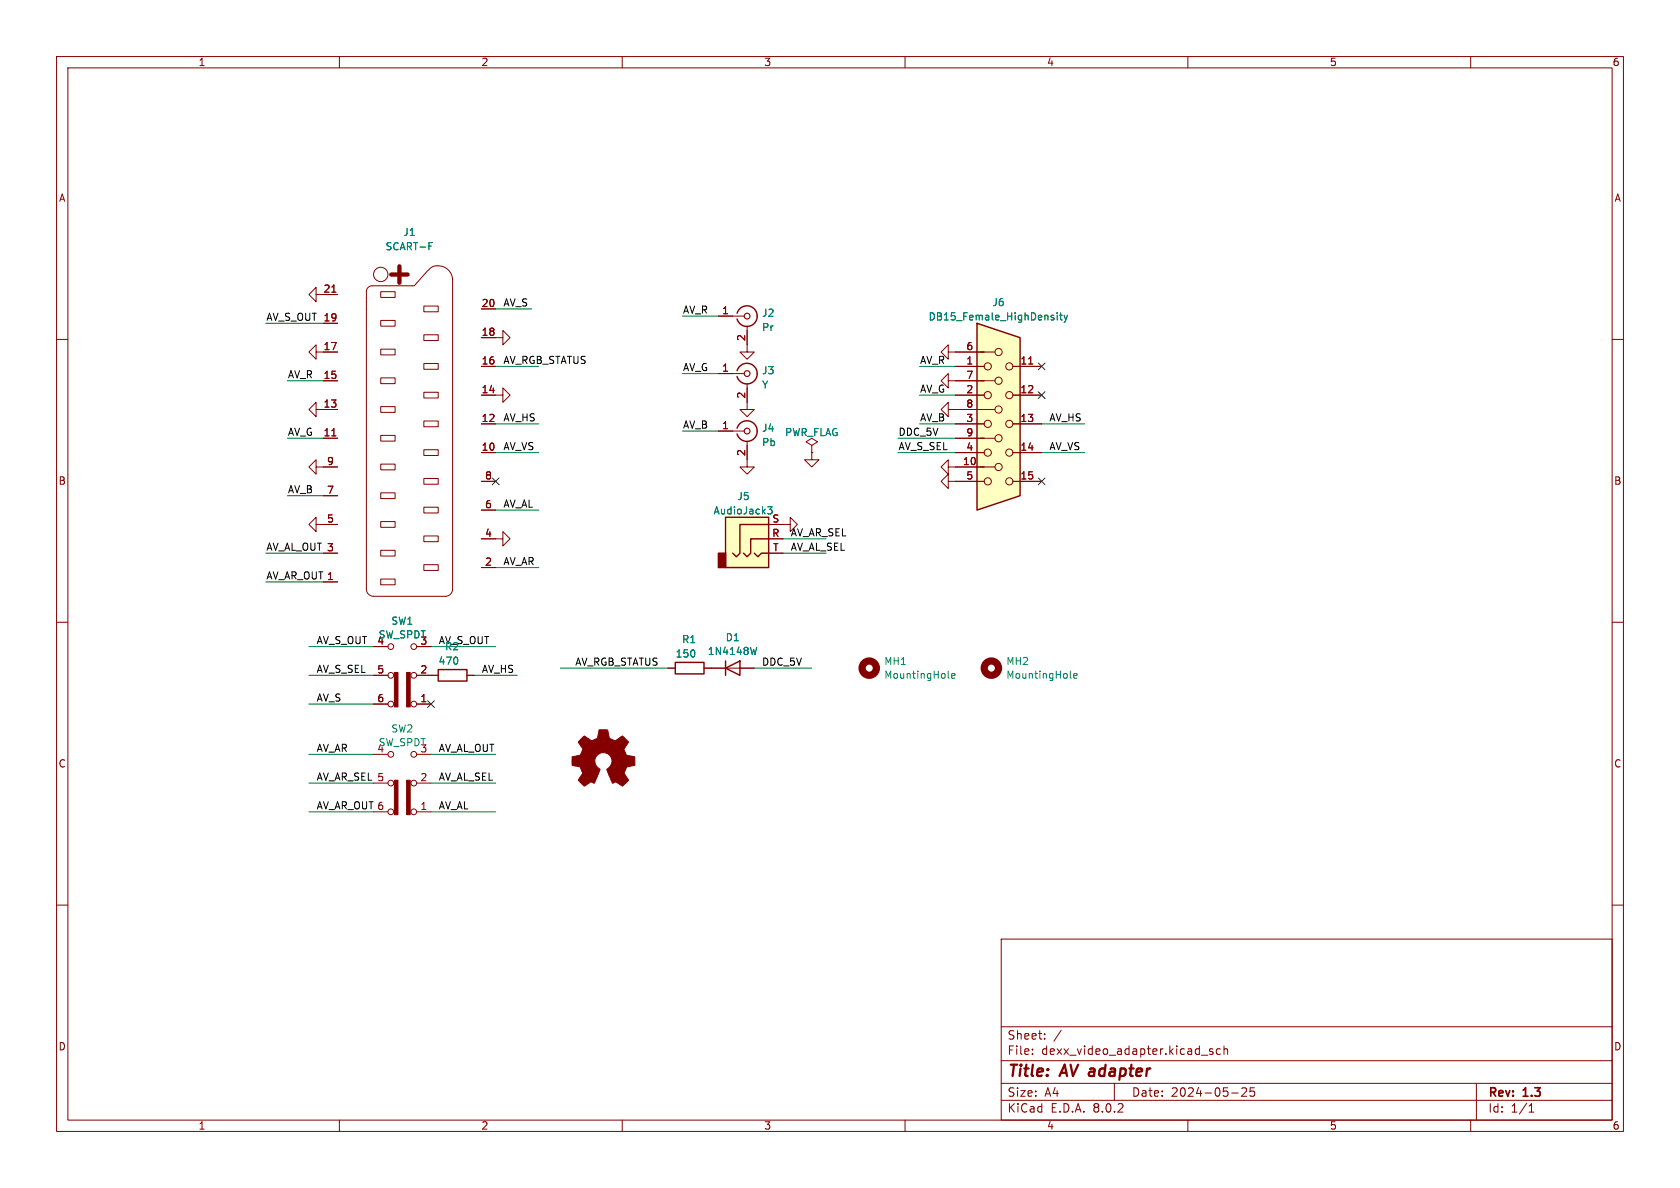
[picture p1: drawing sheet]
<svg xmlns="http://www.w3.org/2000/svg" width="297mm" height="210mm" viewBox="0 0 297 210" stroke-linecap="round" stroke-linejoin="round" font-family="sans-serif">
<g fill="none" stroke="#840000" stroke-width=".18">
<path d="M10 10h277v190h-277zM12 12h273v186h-273zM60 10v2M110 10v2M160 10v2M210 10v2M260 10v2M10 60h2M285 60h2M167.6 62.2v-1.2l-1.2 1.2 1.2 1.3v-1.3h1.3M10 110h2M66 119.4h2.6"/>
<path d="M66 114.3h2.6M73.7 119.4h2.5M73.7 114.3h2.5M285 110h2M66 124.5h2.6M73.7 124.5h2.5M10 160h2M285 160h2M177 166h108v32h-108zM60 198v2M110 198v2M160 198v2"/>
<path d="M177 194.5h108M177 191.5h108M177 187.5h108M177 181.5h108M182.5 186.3v.1M182.5 185.5v.1M184.7 183.6v.1M184.7 182.8v.1M187.6 182.1l-1.3 2M197 191.5v3M210 198v2M212.4 186.5h1.1"/>
<path d="M214.4 185.5l-.4-.1-.2 .2 .1 .2 .5 .2v.3h-.6M215.7 185.5l-.4-.1-.3 .3v.4l.2 .2h.5M216.4 185.5l.2-.1 .4 .1v.9M216.4 184.9v1.5M217.7 193.2h1.2M219.5 192.4l.6-.1 .2 .1 .1 .3-.9 1.1h.9M221.7 192.3h-.7v.7l.2-.1h.5l.1 .3-.1 .5-.2 .1-.5-.1M260 198v2M261 191.5v6.5M270.3 196.6h.9M270.3 195.5l.4-.4v1.5"/>
<circle cx="69.1" cy="119.4" r=".51"/>
<circle cx="69.1" cy="114.3" r=".51"/>
<circle cx="73.2" cy="119.4" r=".51"/>
<circle cx="73.2" cy="114.3" r=".51"/>
<circle cx="69.1" cy="124.5" r=".51"/>
<circle cx="73.2" cy="124.5" r=".51"/>
</g>
<g fill="#840000" stroke="#840000" stroke-width=".18">
<path d="M71.9 118.9h.6v6.1h-.6z"/>
<path d="M69.7 118.9h.7v6.1h-.7z"/>
</g>
<path d="M172.7 57.2l7.6 2.5v27.9l-7.6 2.6z" fill="#ffffc2"/>
<g fill="none" stroke="#840000" stroke-width=".18">
<path d="M55.9 52.1v-1.3l-1.3 1.3 1.3 1.2v-1.2h3.8M57.1 57.2h2.6M58.7 51.7h.7M67.3 56.6h2.5v1.1h-2.5zM72.9 50.5h-7.1a1.02 1.02 0 0 0-1 1M73.6 50a.73 .73 0 0 1-.7 .5M74.9 59.2h2.6v1h-2.6zM74.9 54.1h2.6v1h-2.6zM75.7 47.8l-2 2.2M75.8 47.8a2.44 2.44 0 0 1 2.5-.7 2.44 2.44 0 0 1 1.7 2v.4M80 49.3v54.8a1.27 1.27 0 0 1-1.3 1.3h-12.7a1.27 1.27 0 0 1-1.2-1.3v-52.6M85.1 59.7h3.8v-1.3l1.3 1.3-1.3 1.3v-1.3"/>
<path d="M85.1 54.6h2.5M55.9 62.2v-1.2l-1.3 1.2 1.3 1.3v-1.3h3.8M55.9 72.4v-1.3l-1.3 1.3 1.3 1.3v-1.3h3.8M57.1 67.3h2.6M57.1 77.5h2.6M58.7 77.1h.7M67.3 77h2.5v1h-2.5zM67.3 71.9h2.5v1h-2.5zM67.3 66.8h2.5v1h-2.5zM67.3 61.7h2.5v1h-2.5zM74.9 79.5h2.6v1h-2.6zM74.9 74.4h2.6v1h-2.6z"/>
<path d="M74.9 69.3h2.6v1.1h-2.6zM74.9 64.3h2.6v1h-2.6zM85.1 69.9h3.8v-1.3l1.3 1.3-1.3 1.2v-1.2M85.1 64.8h2.5M85.1 74.9h2.5M127 66h4.6M127 76.2h4.6M132.1 78v4.6h1.2l-1.2 1.2-1.3-1.2h1.3M132.1 67.8v4.6h1.2l-1.2 1.3-1.3-1.3h1.3M143.5 78.7l1-.6-1-.6-1 .6 1 .6v1.3M167.6 67.3v-1.3l-1.2 1.3 1.2 1.3v-1.3h8.3M168.9 77.5h7"/>
<path d="M168.9 72.4h7M168.9 62.2h7M168.9 64.8h5.1M168.9 69.9h5.1M168.9 74.9h5.1M179.1 64.8h5M179.1 69.9h5M179.1 74.9h5M181.9 64.4h.7M55.9 92.7v-1.3l-1.3 1.3 1.3 1.3v-1.3h3.8M57.1 82.6h2.6M57.1 97.8h2.6"/>
<path d="M57.1 87.6h2.6M67.3 97.3h2.5v1h-2.5zM67.3 92.2h2.5v1h-2.5zM67.3 87.1h2.5v1h-2.5zM67.3 82h2.5v1.1h-2.5zM74.9 99.8h2.6v1h-2.6zM74.9 94.7h2.6v1.1h-2.6zM74.9 89.7h2.6v1h-2.6zM74.9 84.6h2.6v1h-2.6zM85.1 95.3h3.8v-1.3l1.3 1.3-1.3 1.2v-1.2M85.1 80h2.5M85.1 85.1h2.5"/>
<path d="M85.1 90.2h2.5M138.4 92.7h1.3v-1.3l1.3 1.3-1.3 1.3v-1.3M143.5 80h.1M143.5 80v1.3h1.3l-1.3 1.3-1.3-1.3h1.3M167.6 82.6v-1.3l-1.2 1.3 1.2 1.2v-1.2h8.3M167.6 85.1v-1.3l-1.2 1.3 1.2 1.3v-1.3h6.4M168.9 80h5.1M179.1 80h5M179.1 85.1h5M57.1 102.9h2.6M67.3 102.4h2.5v1h-2.5zM76.2 119.4h1.3"/>
<path d="M82.5 119.4h1.3M85.1 100.3h2.5M118.1 118.1h1.3M124.5 118.1h8.8M66 138.4h2.6M66 133.4h2.6M73.7 138.4h2.5M73.7 133.4h2.5M66 143.5h2.6M73.7 143.5h2.5"/>
<circle cx="174.6" cy="74.9" r=".63"/>
<circle cx="174.6" cy="69.8" r=".63"/>
<circle cx="174.6" cy="64.8" r=".63"/>
<circle cx="176.5" cy="67.3" r=".63"/>
<circle cx="176.5" cy="62.2" r=".63"/>
<circle cx="176.5" cy="72.4" r=".63"/>
<circle cx="176.5" cy="77.5" r=".63"/>
<circle cx="178.4" cy="64.8" r=".63"/>
<circle cx="178.4" cy="74.9" r=".63"/>
<circle cx="178.4" cy="69.8" r=".63"/>
<circle cx="174.6" cy="80" r=".63"/>
<circle cx="174.6" cy="85.1" r=".63"/>
<circle cx="176.5" cy="82.5" r=".63"/>
<circle cx="178.4" cy="80" r=".63"/>
<circle cx="178.4" cy="85.1" r=".63"/>
<circle cx="69.1" cy="138.4" r=".51"/>
<circle cx="69.1" cy="133.4" r=".51"/>
<circle cx="73.2" cy="138.4" r=".51"/>
<circle cx="73.2" cy="133.4" r=".51"/>
<circle cx="69.1" cy="143.5" r=".51"/>
<circle cx="73.2" cy="143.5" r=".51"/>
</g>
<path d="M172.7 57.2l7.6 2.5v27.9l-7.6 2.6zM130.3 65.5a1.82 1.82 0 0 1 2.8-.9 1.82 1.82 0 0 1 0 2.9 1.82 1.82 0 0 1-2.8-1M130.3 75.7a1.82 1.82 0 0 1 2.8-1 1.82 1.82 0 0 1 0 3 1.82 1.82 0 0 1-2.8-1M77.5 118.4h5v2h-5zM119.4 117.1h5.1v2h-5.1zM128.3 118.1l2.5-1.3v2.6zM128.3 116.8v2.6" fill="none" stroke="#840000" stroke-width=".25"/>
<path d="M75.8 42.9h.6M186.9 55.3v.1M186.9 55.7v.9M187.3 55.7h.5M187.5 55.3v1.1l.3 .2M188.1 55.7l.3 .9M188.4 56.6l-.3 .4M188.7 55.7l-.3 .9M133.8 114.4l-.3 1.3" fill="none" stroke="#008484" stroke-width=".18"/>
<g fill="none" stroke="#840000" stroke-width=".2">
<circle cx="132.1" cy="76.2" r=".51"/>
<circle cx="132.1" cy="66" r=".51"/>
</g>
<g fill="#840000" stroke="#840000" stroke-width=".18">
<path d="M71.9 137.9h.6v6.1h-.6z"/>
<path d="M69.7 137.9h.7v6.1h-.7z"/>
<path d="M102.7 130.6l.6-.5 .9 .6a.62 .62 0 0 0 1 0l.2-.1a1.62 1.62 0 0 0 .5-1.4l.1-.2h1.4l.2 .8a.74 .74 0 0 0 .7 1l.5 .2 1.3-.9 1 1-.4 .7a.75 .75 0 0 0-.2 1.2l.2 .5 1.5 .3v1.5l-1.4 .3-.1 .1a1.23 1.23 0 0 0-.2 1.2l.6 1-.1 .1-1 1-.8-.6a.54 .54 0 0 0-.8 .1l-1.1-2.4a2.33 2.33 0 0 0 .9-1.9 1.54 1.54 0 0 0-2.5-.7 1.54 1.54 0 0 0 .4 2.5l-1.1 2.5a.69 .69 0 0 0-1.1 .1l-.6 .4-1.1-1.1 .8-1.2-.2-.5a.71 .71 0 0 0-.9-.8l-.8-.1v-1.5l.5-.1a1.11 1.11 0 0 0 1.2-.7 .72 .72 0 0 0-.2-1.2l-.4-.6z"/>
</g>
<path d="M128.3 91.4h7.6v8.9h-7.6z" fill="#ffffc2"/>
<path d="M127 97.8h1.3v2.5h-1.3z" fill="#840000" stroke="#840000" stroke-width=".25"/>
<path d="M130.3 55.4a1.82 1.82 0 0 1 2.8-1 1.82 1.82 0 0 1 0 3 1.82 1.82 0 0 1-2.8-1M128.3 91.4h7.6v8.9h-7.6zM133.3 97.8l.7 .6 .6-.6h1.3M135.9 95.3h-3.2v2.5l-.6 .6-.7-.6M135.9 92.7h-5.1v5.1l-.6 .6-.7-.6" fill="none" stroke="#840000" stroke-width=".25"/>
<g fill="none" stroke="#840000" stroke-width=".18">
<path d="M57.1 57.2h2.6M57.1 52.1h2.6M58.7 51.7h.7M85.1 59.7h2.5M85.1 54.6h2.5M127 55.9h4.6M132.1 57.7v4.5h1.2l-1.2 1.3-1.3-1.3h1.3M57.1 62.2h2.6M57.1 67.3h2.6M57.1 72.4h2.6M57.1 77.5h2.6M58.7 77.1h.7"/>
<path d="M85.1 64.8h2.5M85.1 69.9h2.5M85.1 74.9h2.5M127 76.2h2.5M127 66h2.5M132.1 68.6v2.5M132.1 78.7v2.6M167.6 72.4v-1.3l-1.2 1.3 1.2 1.3v-1.3h6.4M168.9 64.8h5.1M168.9 69.9h5.1M168.9 74.9h5.1M168.9 62.2h5.1"/>
<path d="M168.9 67.3h5.1M168.9 77.5h5.1M179.1 64.8h5M179.1 69.9h5M179.1 74.9h5M181.9 64.4h.7M55.9 82.6v-1.3l-1.3 1.3 1.3 1.2v-1.2h3.8M57.1 92.7h2.6M57.1 97.8h2.6M57.1 87.6h2.6M85.1 95.3h2.5M85.1 80h2.5"/>
<path d="M85.1 85.1h2.5M85.1 90.2h2.5M135.9 95.3h2.5M135.9 92.7h2.5M135.9 97.8h2.5M143.5 80h.1M168.9 82.6h5.1M168.9 80h5.1M168.9 85.1h5.1M179.1 80h5M179.1 85.1h5M57.1 102.9h2.6"/>
<path d="M66 119.4h2.6M66 114.3h2.6M73.7 119.4h3.8M73.7 114.3h2.5M82.5 119.4h1.3M85.1 100.3h2.5M118.1 118.1h1.3M124.5 118.1h3.8M130.8 118.1h2.5M66 124.5h2.6M73.7 124.5h2.5"/>
</g>
<g fill="none" stroke="#008484" stroke-width=".18">
<path d="M75.8 42.9h.6M186.9 55.3v.1M186.9 55.7v.9M187.3 55.7h.5M187.5 55.3v1.1l.3 .2M188.1 55.7l.3 .9M188.4 56.6l-.3 .4M188.7 55.7l-.3 .9M135.7 89.6h.8l-.4 .5 .3 .1 .1 .4M135.7 90.7l.6 .2M133.8 114.4l-.3 1.3M167.6 119.7l.2 .2"/>
<path d="M168.2 119.5l.6-.1v-.3h-.4l-.2 .1 .1 .6h.5M189.2 119.7l.2 .2M189.8 119.5l.6-.1v-.3h-.4l-.2 .1 .1 .6h.5"/>
</g>
<circle cx="132.1" cy="55.9" r=".51" fill="none" stroke="#840000" stroke-width=".2"/>
<g fill="none" stroke="#840000" stroke-width="1.3">
<circle cx="153.7" cy="118.1" r="1.27"/>
<circle cx="175.3" cy="118.1" r="1.27"/>
</g>
<g fill="none" stroke="#008400" stroke-width=".18">
<path d="M47 57.2h10.1M87.6 54.6h6.4M120.6 55.9h6.4M50.8 67.3h6.3M50.8 77.5h6.3M87.6 74.9h7.6M87.6 64.8h7.6M120.6 66h6.4M120.6 76.2h6.4M158.7 77.5h10.2M162.6 74.9h6.3M162.6 64.8h6.3"/>
<path d="M162.6 69.9h6.3M184.1 74.9h7.7M47 97.8h10.1M50.8 87.6h6.3M87.6 80h7.6M87.6 90.2h7.6M138.4 97.8h7.6M138.4 95.3h7.6M158.7 80h10.2M184.1 80h7.7M47 102.9h10.1M54.6 114.3h11.4"/>
<path d="M54.6 119.4h11.4M76.2 114.3h11.4M83.8 119.4h7.6M87.6 100.3h7.6M99.1 118.1h19M133.3 118.1h10.2M54.6 124.5h11.4M54.6 138.4h11.4M54.6 133.4h11.4M76.2 138.4h11.4M76.2 133.4h11.4M54.6 143.5h11.4"/>
<path d="M76.2 143.5h11.4"/>
</g>
<path d="M183.5 69.2l1.3 1.3M183.5 64.2l1.3 1.2M184.8 69.2l-1.3 1.3M184.8 64.2l-1.3 1.2M87 84.5l1.2 1.2M88.2 84.5l-1.2 1.2M183.5 84.5l1.3 1.2M184.8 84.5l-1.3 1.2M75.6 123.9l1.2 1.2M76.8 123.9l-1.2 1.2" fill="none" stroke="#000084" stroke-width=".18"/>
<text font-size="5.3" fill="#840000" x="67.5" y="51.3">+</text>
<g font-size="2.8" fill="#840000">
<text x="178" y="190.9">Title:</text>
<text x="187.7" y="190.9">AV adapter</text>
</g>
<g font-size="2.1" fill="#840000">
<text x="178" y="184">Sheet:</text>
<text x="178" y="186.7">File:</text>
<text x="184.1" y="186.7">dexx_video_adapter.kicad_sch</text>
<text x="178" y="196.9">KiCad</text>
<text x="178" y="194.1">Size:</text>
<text x="184.7" y="194.1">A4</text>
<text x="185.7" y="196.9">E.D.A.</text>
<text x="193.3" y="196.9">8.0.2</text>
<text x="200" y="194.1">Date:</text>
<text x="207" y="194.1">2024-05-25</text>
<text x="263" y="194.3">Rev:</text>
<text x="263" y="196.9">Id:</text>
<text x="267.1" y="196.9">1/1</text>
<text x="269.4" y="194.3">1.3</text>
</g>
<g font-size="1.8" fill="#840000">
<text x="35" y="11.9">1</text>
<text x="85" y="11.9">2</text>
<text x="135" y="11.9">3</text>
<text x="185" y="11.9">4</text>
<text x="235" y="11.9">5</text>
<text x="285" y="11.9">6</text>
<text x="10.3" y="35.9">A</text>
<text x="285.3" y="35.9">A</text>
<text x="57.1" y="51.8">21</text>
<text x="57.1" y="56.9">19</text>
<text x="85" y="59.4">18</text>
<text x="85" y="54.4">20</text>
<text x="127.6" y="55.6">1</text>
<text x="57.1" y="62">17</text>
<text x="85" y="64.5">16</text>
<text x="127.6" y="65.8">1</text>
<text x="131.8" y="60.4" transform="rotate(-90 131.8 60.4)">2</text>
<text x="170.7" y="64.5">1</text>
<text x="170.7" y="62">6</text>
<text x="180.3" y="64.5">11</text>
<text x="57.1" y="67.1">15</text>
<text x="85" y="69.6">14</text>
<text x="131.8" y="70.6" transform="rotate(-90 131.8 70.6)">2</text>
<text x="170.7" y="69.6">2</text>
<text x="170.7" y="67.1">7</text>
<text x="180.3" y="69.6">12</text>
<text x="57.1" y="77.2">11</text>
<text x="57.1" y="72.1">13</text>
<text x="85" y="74.7">12</text>
<text x="127.6" y="75.9">1</text>
<text x="170.7" y="74.7">3</text>
<text x="170.7" y="72.1">8</text>
<text x="170.7" y="77.2">9</text>
<text x="180.3" y="74.7">13</text>
<text x="57.7" y="82.3">9</text>
<text x="85" y="79.8">10</text>
<text x="131.8" y="80.7" transform="rotate(-90 131.8 80.7)">2</text>
<text x="170.1" y="82.3">10</text>
<text x="170.7" y="79.8">4</text>
<text x="180.3" y="79.8">14</text>
<text x="10.3" y="85.9">B</text>
<text x="57.7" y="87.4">7</text>
<text x="85.7" y="89.9">6</text>
<text x="85.7" y="84.8">8</text>
<text x="170.7" y="84.8">5</text>
<text x="180.3" y="84.8">15</text>
<text x="285.3" y="85.9">B</text>
<text x="57.7" y="92.5">5</text>
<text x="85.7" y="95">4</text>
<text x="136.4" y="95">R</text>
<text x="136.5" y="92.5">S</text>
<text x="57.7" y="97.5">3</text>
<text x="85.7" y="100.1">2</text>
<text x="136.6" y="97.5">T</text>
<text x="57.7" y="102.6">1</text>
<text x="66.6" y="114">4</text>
<text x="66.6" y="119.1">5</text>
<text x="74.2" y="119.1">2</text>
<text x="74.2" y="114">3</text>
<text x="66.6" y="124.2">6</text>
<text x="74.2" y="124.2">1</text>
<text x="10.3" y="135.9">C</text>
<text x="285.3" y="135.9">C</text>
<text x="74.2" y="143.3">1</text>
<text x="74.2" y="138.2">2</text>
<text x="10.3" y="185.9">D</text>
<text x="285.3" y="185.9">D</text>
<text x="35" y="199.9">1</text>
<text x="85" y="199.9">2</text>
<text x="135" y="199.9">3</text>
<text x="185" y="199.9">4</text>
<text x="235" y="199.9">5</text>
<text x="285" y="199.9">6</text>
</g>
<g font-size="1.8" fill="#008484">
<text x="71.2" y="41.9">J1</text>
<text x="68.1" y="44.4">SCART-F</text>
<text x="134.6" y="56.2">J2</text>
<text x="134.6" y="58.7">Pr</text>
<text x="164.1" y="56.9">DB15_Female_HighDensity</text>
<text x="175.3" y="54.3">J6</text>
<text x="134.6" y="66.4">J3</text>
<text x="134.6" y="68.9">Y</text>
<text x="134.6" y="76.5">J4</text>
<text x="138.7" y="77.3">PWR_FLAG</text>
<text x="134.6" y="79.1">Pb</text>
<text x="130.3" y="88.6">J5</text>
<text x="126.1" y="91.1">AudioJack3</text>
<text x="66.8" y="113.1">SW_SPDT</text>
<text x="69.1" y="110.6">SW1</text>
<text x="120.5" y="113.9">R1</text>
<text x="128.2" y="113.6">D1</text>
<text x="77.4" y="117.7">470</text>
<text x="78.6" y="115.2">R2</text>
<text x="119.3" y="116.4">150</text>
<text x="125" y="116">1N4148W</text>
<text x="156.2" y="117.8">MH1</text>
<text x="177.8" y="117.8">MH2</text>
<text x="156.2" y="120.2">MountingHole</text>
<text x="177.8" y="120.2">MountingHole</text>
<text x="69.1" y="129.7">SW2</text>
<text x="66.6" y="133.1">4</text>
<text x="66.8" y="132.1">SW_SPDT</text>
<text x="74.2" y="133.1">3</text>
</g>
<g font-size="1.8">
<text x="47" y="56.8">AV_S_OUT 19</text>
<text x="88.9" y="54.3">AV_S</text>
<text x="120.6" y="55.5">AV_R</text>
<text x="88.9" y="64.4">AV_RGB_STATUS</text>
<text x="120.6" y="65.7">AV_G</text>
<text x="162.6" y="64.4">AV_R</text>
<text x="50.8" y="67">AV_R</text>
<text x="162.6" y="69.5">AV_G</text>
<text x="50.8" y="77.1">AV_G</text>
<text x="88.9" y="74.6">AV_HS</text>
<text x="120.6" y="75.9">AV_B</text>
<text x="158.7" y="77.1">DDC_5V</text>
<text x="162.6" y="74.6">AV_B</text>
<text x="185.4" y="74.6">AV_HS</text>
<text x="88.9" y="79.7">AV_VS</text>
<text x="158.7" y="79.7">AV_S_SEL</text>
<text x="185.4" y="79.7">AV_VS</text>
<text x="50.8" y="87.3">AV_B</text>
<text x="88.9" y="89.8">AV_AL</text>
<text x="139.7" y="94.9">AV_AR_SEL</text>
<text x="47" y="97.4">AV_AL_OUT 3</text>
<text x="88.9" y="100">AV_AR</text>
<text x="139.7" y="97.4">AV_AL_SEL</text>
<text x="47" y="102.5">AV_AR_OUT1</text>
<text x="55.9" y="114">AV_S_OUT</text>
<text x="77.5" y="114">AV_S_OUT</text>
<text x="55.9" y="119">AV_S_SEL</text>
<text x="85.1" y="119">AV_HS</text>
<text x="101.6" y="117.8">AV_RGB_STATUS</text>
<text x="134.6" y="117.8">DDC_5V</text>
<text x="55.9" y="124.1">AV_S</text>
<text x="55.9" y="133">AV_AR</text>
<text x="77.5" y="133">AV_AL_OUT</text>
<text x="55.9" y="138.1">AV_AR_SEL 5</text>
<text x="55.9" y="143.2">AV_AR_OUT6</text>
<text x="77.5" y="143.2">AV_AL</text>
<text x="77.5" y="138.1">AV_AL_SEL</text>
</g>
</svg>
